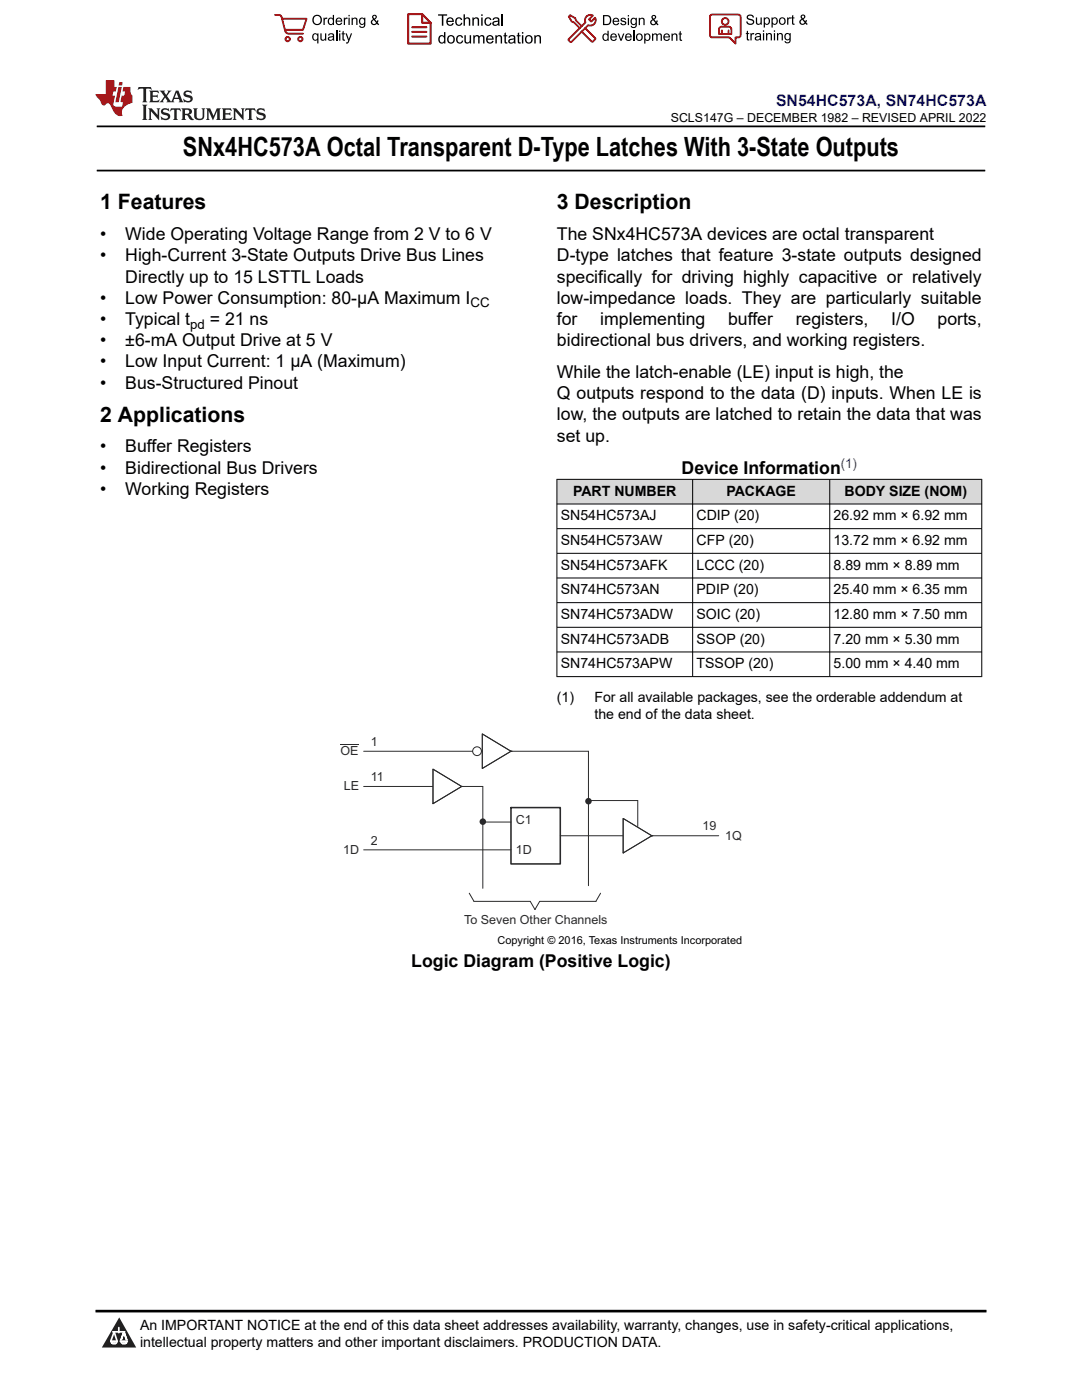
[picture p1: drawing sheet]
<svg xmlns="http://www.w3.org/2000/svg" width="216mm" height="279mm" viewBox="0 0 216 279" stroke-linecap="round" stroke-linejoin="round" font-family="sans-serif">
<path d="M19.3 25.2h177.3M19.3 34h177.3" fill="none" stroke="#000" stroke-width=".35"/>
<g fill="#d8d8d8">
<path d="M111.1 95.7h84.8v4.9h-84.8z" fill-rule="evenodd"/>
<path d="M111.2 95.7h26.9v4.8h-26.9z" fill-rule="evenodd"/>
<path d="M138.3 95.7h27.2v4.8h-27.2z" fill-rule="evenodd"/>
<path d="M165.6 95.7h30.2v4.8h-30.2z" fill-rule="evenodd"/>
</g>
<g fill="none" stroke="#000" stroke-width=".2">
<path d="M111.1 95.7h84.9M111.1 95.6v39.5M138.2 95.6v39.5M165.6 95.6v39.5M195.9 95.6v39.5M111.1 100.6h84.9M111.1 105.5h84.9M111.1 110.4h84.9M111.1 115.3h84.9M111.1 120.3h84.9M111.1 125.2h84.9M111.1 130.1h84.9"/>
<path d="M111.1 135h84.9"/>
</g>
<path d="M72.6 149.9h44.8v26.9M96.3 157v20.3M72.6 169.6h29.4M93.6 178.3l1 1.6M96.3 164.1h5.7M119.8 178.3l-.9 1.6h-11.2l-1 1.6-.9-1.6" fill="none" stroke="#2b292a" stroke-width=".2"/>
<path d="M102 161.2h9.8v11.2h-9.8z" fill="none" stroke="#2b292a" stroke-width=".31"/>
<g fill="#2b292a">
<circle cx="96.3" cy="164" r=".65"/>
<circle cx="117.4" cy="159.9" r=".65"/>
</g>
<path d="M68 148.6h3.6M72.6 157h23.7M95.2 149.9h.1M117.4 159.9h.1M117.4 159.8h9.9v5.1M94.6 179.9h11.2M111.8 166.8h31.6" fill="none" stroke="#2b292a" stroke-width=".2"/>
<circle cx="95.2" cy="149.9" r=".87" fill="#fff"/>
<circle cx="95.2" cy="149.9" r=".87" fill="none" stroke="#2b292a" stroke-width=".2"/>
<path d="M96.2 146.5l5.8 3.4-5.8 3.5z" fill="#fff"/>
<path d="M96.2 146.5l5.8 3.4-5.8 3.5zM102 149.9h.1" fill="none" stroke="#2b292a" stroke-width=".2"/>
<path d="M86.4 153.5l5.7 3.5-5.7 3.4z" fill="#fff"/>
<path d="M86.4 153.5l5.7 3.5-5.7 3.4zM92.1 157h.1" fill="none" stroke="#2b292a" stroke-width=".2"/>
<path d="M124.3 163.3l5.8 3.5-5.8 3.4z" fill="#fff"/>
<path d="M124.3 163.3l5.8 3.5-5.8 3.4zM130.1 166.8h.1" fill="none" stroke="#2b292a" stroke-width=".2"/>
<path d="M0 0h215.9v23.8h-215.9z" fill-rule="evenodd" fill="#fff"/>
<path d="M27.7 17.4l-.2 .6 .5-.3h.6v.1v2.2l-.2 .4h1l-.2-.4v-2.2v-.1h.5l.5 .3-.1-.6zM29.8 18.1l.2 .4v1.5l-.2 .4h1.9l.1-.6a1.08 1.08 0 0 1-1.3 .2v-.7h.6l.4 .2v-.6l-.4 .2h-.6v-.6l.2-.1a1 1 0 0 1 1 .2l-.1-.5zM31.8 18.1l1 1.1-1 1.2h.9l-.2-.2 .4-.7 .5 .7-.2 .2h1.6l-.2-.2 .1-.4h1l.1 .4-.1 .2h.9l-.2-.3-.8-2h-.5l-1 2.2-.8-1.1 .9-1.1h-.8l.2 .2-.5 .7-.3-.7 .1-.2zM35.2 18.5l.4 1h-.8zM36.8 18.2a.65 .65 0 0 0-.2 .7 .65 .65 0 0 0 .6 .5l.7 .2 .1 .2a.79 .79 0 0 1-.7 .4 .79 .79 0 0 1-.7-.5l.1 .7 .2-.1a.93 .93 0 0 0 1.1 .1 .93 .93 0 0 0 .4-1 1.46 1.46 0 0 0-1.2-.6l-.1-.3a1.09 1.09 0 0 1 1.2 .2l-.2-.6-.1 .1-.6-.2zM28.4 20.9l.2 .4v2.3l-.2 .3h1l-.2-.3v-2.3l.2-.4zM29.6 21.6l.2 .4v1.6l-.2 .3h.8l-.3-.3v-1.4l1.7 1.8v-2l.2-.4h-.8l.2 .2 .1 1.1-1.2-1.3zM32.3 21.8a.65 .65 0 0 0-.2 .7 .65 .65 0 0 0 .7 .4l.6 .2 .1 .2a.79 .79 0 0 1-.7 .4 .79 .79 0 0 1-.7-.5l.1 .7 .2-.1a.93 .93 0 0 0 1.1 .1 .93 .93 0 0 0 .4-.9 1.46 1.46 0 0 0-1.2-.6l-.1-.4a1.09 1.09 0 0 1 1.2 .2l-.2-.6-.1 .1-.6-.1zM34.1 21.6l-.1 .7a.63 .63 0 0 1 .7-.4l.1 1.7-.3 .3h1l-.2-.3v-1.7a.66 .66 0 0 1 .8 .4l-.1-.7zM36.2 21.6l.2 .4v1.6l-.2 .3h.9l-.2-.2v-.7h.5l.1 .2a.79 .79 0 0 0 1.2 .6l-1-.9a.61 .61 0 0 0 .6-.6 .61 .61 0 0 0-.5-.6zM36.9 21.9h.2a.47 .47 0 0 1 .5 .1 .47 .47 0 0 1 .1 .5l-.2 .2h-.6zM38.5 21.6l.2 .2a2.27 2.27 0 0 0 .4 2 1.04 1.04 0 0 0 1.7-.7v-1.3l.2-.2h-.8l.2 .4v1.1a.6 .6 0 0 1-.6 .6 .6 .6 0 0 1-.6-.6v-1.1l.3-.4zM41.1 21.6l.2 .4v1.6l-.2 .3h.7l-.2-.3v-1.5l.9 1.9 .8-1.9v1.5l-.2 .3h1l-.3-.3v-1.6l.3-.4h-.8l-.7 1.5-.7-1.5zM44.3 21.6l.2 .4v1.6l-.2 .3h1.9l.1-.5a1.09 1.09 0 0 1-1.3 .1v-.6h.6l.4 .1v-.6l-.4 .2h-.6v-.6l.2-.1a1.01 1.01 0 0 1 1 .3l-.1-.6zM46.4 21.6l.3 .4v1.6l-.3 .3h.8l-.2-.3v-1.4l1.6 1.8v-2l.2-.4h-.7l.2 .2v1.1l-1.2-1.3zM49 21.6l-.1 .7a.63 .63 0 0 1 .8-.4v1.7l-.3 .3h1l-.2-.3v-1.7a.66 .66 0 0 1 .8 .4l-.1-.7zM51.4 21.8a.65 .65 0 0 0-.2 .7 .65 .65 0 0 0 .6 .4l.6 .2 .2 .2a.79 .79 0 0 1-.8 .4 .79 .79 0 0 1-.6-.5l.1 .7 .2-.1a.93 .93 0 0 0 1 .1 .93 .93 0 0 0 .5-.9 1.46 1.46 0 0 0-1.3-.6l-.1-.4a1.09 1.09 0 0 1 1.3 .2l-.2-.6-.2 .1-.5-.1z" fill="#231f20"/>
<path d="M21.1 16v2.8h-2.1l.1 .3 .9 1a.95 .95 0 0 0 .9 .9 .59 .59 0 0 1 .6-.4 .59 .59 0 0 1 .5 .4l.4 .8a1.59 1.59 0 0 0 2.1 1.3 1.61 1.61 0 0 1 1-2.2l1-.4-.1-1.5a1.59 1.59 0 0 1-.4-1.6h-1.4l-.2 .9h.5l-.1 .8h-.5l-.2 1v.2l.4 .1-.2 .9h-.6a.73 .73 0 0 1-1.1-.7l.3-1.5h-.5l.2-.8h.5l.2-.9h-.5v-1.4zM23.6 17.4l-.6 3h.7l.6-3zM23.8 16.4l-.1 .7h.7l.1-.7z" fill="#ed1c24"/>
<g fill="#000">
<path d="M62.3 4a1 1 0 0 1 2 0 1 1 0 0 1-2 0zM62.8 3.4a.78 .78 0 0 0-.1 1.1 .78 .78 0 0 0 1.1 .1 .78 .78 0 0 0 .1-1.1 .78 .78 0 0 0-1.1-.1z" fill-rule="evenodd"/>
<path d="M62.5 6.8l.4-.2 .4 .3v-.2h.2v2h-.2v-.7a.68 .68 0 0 1-.9-.1 .68 .68 0 0 1 0-.9zM62.6 7a.51 .51 0 0 0-.1 .6 .51 .51 0 0 0 .7 .2 .51 .51 0 0 0 .1-.7 .51 .51 0 0 0-.7-.1z" fill-rule="evenodd"/>
<path d="M64.5 3.5h.3v.3l.1-.3h.3l.1 .1-.1 .2a.32 .32 0 0 0-.3 0 .32 .32 0 0 0-.1 .4v.8h-.3z" fill-rule="evenodd"/>
<path d="M63.9 6.7h.3v.8a.36 .36 0 0 0 .3 .4 .36 .36 0 0 0 .4-.5v-.7h.2v1.4h-.2v-.2a.51 .51 0 0 1-.6 .2 .51 .51 0 0 1-.4-.5z" fill-rule="evenodd"/>
<path d="M65.6 3.7l.4-.2 .4 .2v-.7h.3v2h-.3v-.2a.7 .7 0 0 1-1-.1 .7 .7 0 0 1 .2-1zM65.8 3.8a.51 .51 0 0 0-.1 .7 .51 .51 0 0 0 .6 .2 .51 .51 0 0 0 .1-.7 .51 .51 0 0 0-.6-.2z" fill-rule="evenodd"/>
<path d="M65.6 6.8a.66 .66 0 0 1 .8-.1 .66 .66 0 0 1 .3 .8v.6h-.2l-.1-.2a.52 .52 0 0 1-.7 .2 .52 .52 0 0 1-.2-.6l.3-.2a.42 .42 0 0 0 .6-.3l-.3-.2-.3 .1-.1 .2h-.3zM65.7 7.6a.35 .35 0 0 0 .3 .4 .35 .35 0 0 0 .4-.4v-.2z" fill-rule="evenodd"/>
<path d="M67.7 6.1h.2v.3h-.2zM67.7 6.7h.2v1.4h-.2z" fill-rule="evenodd"/>
<path d="M67.1 3.7a.68 .68 0 0 1 .9-.1 .68 .68 0 0 1 .3 .7h-1.1a.42 .42 0 0 0 .3 .5 .42 .42 0 0 0 .5-.3h.3a.73 .73 0 0 1-1.1 .4 .73 .73 0 0 1-.1-1.2zM67.4 3.8l-.2 .3h.8l-.2-.4z" fill-rule="evenodd"/>
<path d="M68.6 3.5h.2v.3l.2-.3h.3l.1 .1-.1 .2a.32 .32 0 0 0-.4 0 .32 .32 0 0 0-.1 .4v.8h-.2z" fill-rule="evenodd"/>
<path d="M68.3 6.3l.3-.1v.5h.2v.1h-.2v.9l.3 .4a.36 .36 0 0 1-.4 0 .36 .36 0 0 1-.2-.4v-.9h-.1v-.1h.1z" fill-rule="evenodd"/>
<path d="M68.9 6.7h.3l.4 1.1 .4-1.1h.3l-.6 1.4a.51 .51 0 0 1-.6 .6l-.1-.3h.3l.2-.3z" fill-rule="evenodd"/>
<path d="M69.5 3h.3v.3h-.3zM69.5 3.5h.3v1.5h-.3z" fill-rule="evenodd"/>
<path d="M70.2 3.5h.2v.2a.52 .52 0 0 1 .6-.2 .52 .52 0 0 1 .3 .6v.9h-.2v-.9a.34 .34 0 0 0-.3-.4 .34 .34 0 0 0-.4 .3v1h-.2z" fill-rule="evenodd"/>
<path d="M71.8 3.7l.4-.2 .5 .2v-.2h.2v1.3a.64 .64 0 0 1-.5 .8 .64 .64 0 0 1-.7-.5h.2a.41 .41 0 0 0 .5 .2 .41 .41 0 0 0 .2-.5 .69 .69 0 0 1-.9-.1 .69 .69 0 0 1 .1-1zM72 3.8a.5 .5 0 0 0-.1 .7 .5 .5 0 0 0 .7 .1 .5 .5 0 0 0 .1-.6 .5 .5 0 0 0-.7-.2z" fill-rule="evenodd"/>
<path d="M74.4 3.1a.47 .47 0 0 1 .7 .1 .47 .47 0 0 1-.3 .7l.4 .4 .1-.3 .2 .1-.1 .4 .3 .3-.2 .2-.3-.3a.63 .63 0 0 1-1 .1 .63 .63 0 0 1 .3-1l-.3-.4zM74.5 3.4a.27 .27 0 0 0 .5 0 .27 .27 0 0 0-.5 0zM74.4 4.1a.4 .4 0 0 0 0 .6 .4 .4 0 0 0 .6-.1l-.4-.6z" fill-rule="evenodd"/>
<path d="M87.4 2.9h1.8v.2h-.7v2h-.3v-2h-.8z" fill-rule="evenodd"/>
<path d="M87.6 7.2l.5-.2 .5 .2v-.8h.3v2.3h-.3v-.2a.76 .76 0 0 1-1-.1 .76 .76 0 0 1-.1-1zM87.9 7.4a.58 .58 0 0 0-.2 .7 .58 .58 0 0 0 .8 .2 .58 .58 0 0 0 .1-.7 .58 .58 0 0 0-.7-.2z" fill-rule="evenodd"/>
<path d="M89.5 7.2a.81 .81 0 0 1 1.1 .1 .81 .81 0 0 1-.2 1.2 .81 .81 0 0 1-1.1-.2l-.1-.7zM89.6 7.4a.57 .57 0 0 0 0 .8 .57 .57 0 0 0 .8 0 .57 .57 0 0 0 0-.7 .57 .57 0 0 0-.8-.1z" fill-rule="evenodd"/>
<path d="M89.3 3.7a.77 .77 0 0 1 .9-.2 .77 .77 0 0 1 .4 .9h-1.3a.48 .48 0 0 0 .4 .5 .48 .48 0 0 0 .6-.3h.3a.83 .83 0 0 1-1.3 .4 .83 .83 0 0 1 0-1.3zM89.5 3.8l-.2 .4h1l-.3-.5z" fill-rule="evenodd"/>
<path d="M91 3.7a.7 .7 0 0 1 1.2 .3h-.2a.45 .45 0 0 0-.6-.3 .45 .45 0 0 0-.3 .6 .45 .45 0 0 0 .3 .6 .45 .45 0 0 0 .6-.4l.3 .1a.76 .76 0 0 1-1.1 .5 .76 .76 0 0 1-.3-1.1z" fill-rule="evenodd"/>
<path d="M91.2 7.2a.7 .7 0 0 1 1.2 .3l-.3 .1a.45 .45 0 0 0-.5-.4 .45 .45 0 0 0-.3 .7 .45 .45 0 0 0 .3 .6 .45 .45 0 0 0 .6-.4h.2a.76 .76 0 0 1-1 .5 .76 .76 0 0 1-.4-1.1z" fill-rule="evenodd"/>
<path d="M92.5 2.9h.3v.8a.59 .59 0 0 1 .7-.2 .59 .59 0 0 1 .3 .6v1h-.2v-1a.4 .4 0 0 0-.5-.4 .4 .4 0 0 0-.3 .5v.9h-.3z" fill-rule="evenodd"/>
<path d="M92.7 7h.2v.9a.41 .41 0 0 0 .5 .6 .41 .41 0 0 0 .3-.6v-.9h.3v1.7h-.3v-.3a.58 .58 0 0 1-.7 .3 .58 .58 0 0 1-.3-.7z" fill-rule="evenodd"/>
<path d="M94.3 3.5h.2v.2a.59 .59 0 0 1 .7-.2 .59 .59 0 0 1 .4 .6v1h-.3v-1a.41 .41 0 0 0-.4-.4 .41 .41 0 0 0-.4 .5v.9h-.2z" fill-rule="evenodd"/>
<path d="M94.4 7h.3v.3a.56 .56 0 0 1 1 0 .54 .54 0 0 1 .6-.3 .54 .54 0 0 1 .4 .5v1.2h-.3v-1.1a.34 .34 0 0 0-.3-.4 .34 .34 0 0 0-.4 .3v1.2h-.3v-1.1a.38 .38 0 0 0-.5-.3 .38 .38 0 0 0-.2 .5v.9h-.3z" fill-rule="evenodd"/>
<path d="M96 2.9h.3v.3h-.3zM96 3.5h.3v1.6h-.3z" fill-rule="evenodd"/>
<path d="M96.8 3.7a.7 .7 0 0 1 1.3 .3h-.3a.45 .45 0 0 0-.6-.3 .45 .45 0 0 0-.3 .6 .45 .45 0 0 0 .3 .6 .45 .45 0 0 0 .6-.4l.3 .1a.76 .76 0 0 1-1.1 .5 .76 .76 0 0 1-.3-1.1z" fill-rule="evenodd"/>
<path d="M97.2 7.2a.77 .77 0 0 1 .9-.1 .77 .77 0 0 1 .4 .8h-1.2a.48 .48 0 0 0 .3 .6 .48 .48 0 0 0 .6-.4l.3 .1a.83 .83 0 0 1-1.3 .3 .83 .83 0 0 1 0-1.3zM97.4 7.4l-.1 .3h.9l-.2-.4z" fill-rule="evenodd"/>
<path d="M98.8 7h.3v.3a.59 .59 0 0 1 .7-.3 .59 .59 0 0 1 .4 .7v1h-.3v-1a.41 .41 0 0 0-.5-.5 .41 .41 0 0 0-.3 .6v.9h-.3z" fill-rule="evenodd"/>
<path d="M98.4 3.7a.74 .74 0 0 1 1-.2 .74 .74 0 0 1 .3 .9v.7h-.3v-.2a.59 .59 0 0 1-.8 .3 .59 .59 0 0 1-.3-.8l1.1-.3a.42 .42 0 0 0-.4-.4 .42 .42 0 0 0-.5 .3h-.2zM98.6 4.5a.36 .36 0 0 0 .2 .5 .36 .36 0 0 0 .5-.2l.1-.5z" fill-rule="evenodd"/>
<path d="M100.7 6.6l.2-.1v.5h.3v.2h-.3v1l.1 .2h.2l.1 .3a.41 .41 0 0 1-.5-.1 .41 .41 0 0 1-.1-.4v-1h-.2v-.2h.2z" fill-rule="evenodd"/>
<path d="M101.6 7.2a.74 .74 0 0 1 .9-.2 .74 .74 0 0 1 .3 1l.1 .7h-.3v-.2a.59 .59 0 0 1-.8 .2 .59 .59 0 0 1-.3-.8l1-.3a.42 .42 0 0 0-.3-.4 .42 .42 0 0 0-.5 .3h-.3zM101.8 8.1a.36 .36 0 0 0 .1 .5 .36 .36 0 0 0 .5-.3l.2-.4z" fill-rule="evenodd"/>
<path d="M103.3 6.6l.3-.1v.5h.3v.2h-.3v1l.1 .2h.2v.3a.41 .41 0 0 1-.5-.1 .41 .41 0 0 1-.1-.4v-1h-.2v-.2h.2z" fill-rule="evenodd"/>
<path d="M104.1 6.4h.3v.3h-.3zM104.1 7h.3v1.7h-.3z" fill-rule="evenodd"/>
<path d="M105 7.2a.81 .81 0 0 1 1.1 .1 .81 .81 0 0 1-.1 1.2 .81 .81 0 0 1-1.2-.2v-.7zM105.2 7.4a.57 .57 0 0 0-.1 .8 .57 .57 0 0 0 .8 0 .57 .57 0 0 0 0-.7 .57 .57 0 0 0-.7-.1z" fill-rule="evenodd"/>
<path d="M106.6 7h.3v.3a.59 .59 0 0 1 .7-.3 .59 .59 0 0 1 .4 .7v1h-.3v-1a.41 .41 0 0 0-.5-.5 .41 .41 0 0 0-.3 .6v.9h-.3z" fill-rule="evenodd"/>
<path d="M120.3 3h.7a1 1 0 0 1 1 1 1 1 0 0 1-1 1h-.7zM120.6 3.2v1.6h.4a.77 .77 0 0 0 .7-.8 .77 .77 0 0 0-.7-.8z" fill-rule="evenodd"/>
<path d="M120.4 6.9l.4-.2 .4 .2v-.8h.3v2h-.3v-.1a.7 .7 0 0 1-.9-.2 .7 .7 0 0 1 .1-.9zM120.6 7a.51 .51 0 0 0-.1 .7 .51 .51 0 0 0 .6 .1 .51 .51 0 0 0 .1-.6 .51 .51 0 0 0-.6-.2z" fill-rule="evenodd"/>
<path d="M122 6.9a.68 .68 0 0 1 .8-.2 .68 .68 0 0 1 .3 .8h-1.1a.42 .42 0 0 0 .3 .5 .42 .42 0 0 0 .5-.3h.3a.73 .73 0 0 1-1.1 .3 .73 .73 0 0 1 0-1.1zM122.2 7l-.2 .3h.8l-.2-.4z" fill-rule="evenodd"/>
<path d="M122.4 3.7a.68 .68 0 0 1 .8-.1 .68 .68 0 0 1 .4 .8h-1.1a.42 .42 0 0 0 .3 .4 .42 .42 0 0 0 .5-.3l.3 .1a.73 .73 0 0 1-1.2 .3 .73 .73 0 0 1 0-1.2zM122.6 3.8l-.1 .3h.8l-.2-.3z" fill-rule="evenodd"/>
<path d="M123.9 3.7l.1-.1a.62 .62 0 0 1 .9 .3l-.2 .1a.29 .29 0 0 0-.3-.3 .29 .29 0 0 0-.3 .3l.1 .1a.58 .58 0 0 1 .6 .1 .58 .58 0 0 1 .1 .6 .67 .67 0 0 1-1.1-.2l.2-.1a.33 .33 0 0 0 .4 .4 .33 .33 0 0 0 .3-.4 .71 .71 0 0 1-.9-.6z" fill-rule="evenodd"/>
<path d="M123.3 6.7h.2l.4 1.2 .4-1.2h.3l-.6 1.4h-.2z" fill-rule="evenodd"/>
<path d="M125.3 3h.2v.3h-.2zM125.3 3.6h.2v1.4h-.2z" fill-rule="evenodd"/>
<path d="M124.9 6.9a.68 .68 0 0 1 .8-.2 .68 .68 0 0 1 .4 .8h-1.1a.42 .42 0 0 0 .3 .5 .42 .42 0 0 0 .5-.3h.3a.73 .73 0 0 1-1.2 .3 .73 .73 0 0 1 0-1.1zM125.1 7l-.1 .3h.8l-.2-.4z" fill-rule="evenodd"/>
<path d="M126 3.7l.4-.2 .4 .2v-.1h.3v1.2a.64 .64 0 0 1-.5 .8 .64 .64 0 0 1-.8-.5l.3 .1a.41 .41 0 0 0 .5 .2 .41 .41 0 0 0 .2-.6 .69 .69 0 0 1-.9-.1 .69 .69 0 0 1 .1-1zM126.2 3.9a.5 .5 0 0 0-.1 .6 .5 .5 0 0 0 .6 .2 .5 .5 0 0 0 .2-.7 .5 .5 0 0 0-.7-.1z" fill-rule="evenodd"/>
<path d="M126.9 7.4a.73 .73 0 0 1 1.4 0 .73 .73 0 0 1-1.4 0zM127.3 7a.5 .5 0 0 0-.1 .7 .5 .5 0 0 0 .7 0 .5 .5 0 0 0 0-.6 .5 .5 0 0 0-.6-.1z" fill-rule="evenodd"/>
<path d="M127.5 3.6h.2v.2a.52 .52 0 0 1 .6-.3 .52 .52 0 0 1 .3 .6v.9h-.2v-.9a.34 .34 0 0 0-.3-.4 .34 .34 0 0 0-.4 .3v1h-.2z" fill-rule="evenodd"/>
<path d="M128.5 6.7h.3v.2a.67 .67 0 0 1 .9 0 .67 .67 0 0 1 0 .9 .55 .55 0 0 1-.9 .2v.7h-.3zM128.9 7a.5 .5 0 0 0-.1 .7 .5 .5 0 0 0 .6 .1 .5 .5 0 0 0 .2-.6 .5 .5 0 0 0-.7-.2z" fill-rule="evenodd"/>
<path d="M130.1 6.7h.2v.2a.49 .49 0 0 1 .9 0l.4-.2a.42 .42 0 0 1 .5 .4v1h-.3v-.9a.3 .3 0 0 0-.2-.3 .3 .3 0 0 0-.4 .2v1h-.2v-.9a.33 .33 0 0 0-.5-.3 .33 .33 0 0 0-.2 .5v.7h-.2z" fill-rule="evenodd"/>
<path d="M130.1 3.1a.47 .47 0 0 1 .8 .1 .47 .47 0 0 1-.3 .7l.3 .4 .1-.2h.3l-.2 .5 .3 .3-.2 .2-.3-.3a.63 .63 0 0 1-1 .1 .63 .63 0 0 1 .3-1l-.2-.5zM130.2 3.5a.27 .27 0 0 0 .5 0 .27 .27 0 0 0-.5 0zM130.2 4.1a.4 .4 0 0 0 0 .7 .4 .4 0 0 0 .6-.2l-.5-.6z" fill-rule="evenodd"/>
<path d="M132.5 6.9a.68 .68 0 0 1 .9-.2 .68 .68 0 0 1 .3 .8h-1.1a.42 .42 0 0 0 .3 .5 .42 .42 0 0 0 .5-.3h.3a.73 .73 0 0 1-1.1 .3 .73 .73 0 0 1-.1-1.1zM132.7 7l-.1 .3h.8l-.2-.4z" fill-rule="evenodd"/>
<path d="M134 6.7h.2v.2a.52 .52 0 0 1 .6-.2 .52 .52 0 0 1 .4 .6v.8h-.3v-.8a.34 .34 0 0 0-.2-.4 .34 .34 0 0 0-.4 .2l-.1 1h-.2z" fill-rule="evenodd"/>
<path d="M135.6 6.3l.2-.1v.5h.3v.2h-.3v.8l.3 .4a.36 .36 0 0 1-.4 0 .36 .36 0 0 1-.1-.4v-.8h-.2v-.2h.2z" fill-rule="evenodd"/>
<path d="M149.2 3a.8 .8 0 0 1 1.2 .5h-.2a.44 .44 0 0 0-.5-.4 .44 .44 0 0 0-.4 .5l.2 .1a.9 .9 0 0 1 1 .8 .84 .84 0 0 1-.9 .5 .84 .84 0 0 1-.7-.7h.3a.52 .52 0 0 0 .5 .5 .52 .52 0 0 0 .5-.6l-.2-.1a.85 .85 0 0 1-1-.8z" fill-rule="evenodd"/>
<path d="M149 6.3l.3-.2v.5h.2v.2h-.2v.9l.2 .4a.36 .36 0 0 1-.4-.1 .36 .36 0 0 1-.1-.4v-.8h-.2v-.2h.2z" fill-rule="evenodd"/>
<path d="M149.7 6.6h.3v.2l.1-.2h.3l.1 .1-.1 .2a.32 .32 0 0 0-.3 0 .32 .32 0 0 0-.1 .4v.8h-.3z" fill-rule="evenodd"/>
<path d="M150.7 6.8a.66 .66 0 0 1 .9-.2 .66 .66 0 0 1 .3 .9v.6h-.2l-.1-.2a.52 .52 0 0 1-.7 .2 .52 .52 0 0 1-.2-.7l.2-.1a.42 .42 0 0 0 .7-.3l-.3-.2h-.3l-.1 .3-.3-.1zM150.9 7.5a.35 .35 0 0 0 .3 .5 .35 .35 0 0 0 .4-.4v-.3z" fill-rule="evenodd"/>
<path d="M150.8 3.5h.3v.8a.36 .36 0 0 0 .3 .5 .36 .36 0 0 0 .4-.5v-.8h.2v1.4h-.2v-.2a.51 .51 0 0 1-.6 .3 .51 .51 0 0 1-.4-.6z" fill-rule="evenodd"/>
<path d="M152.2 6.1h.3v.2h-.3zM152.2 6.6h.3v1.5h-.3z" fill-rule="evenodd"/>
<path d="M152.4 3.5h.2v.2a.67 .67 0 0 1 .9 0 .67 .67 0 0 1 .1 .9 .55 .55 0 0 1-1 .2v.7h-.2zM152.7 3.8a.5 .5 0 0 0-.1 .7 .5 .5 0 0 0 .7 .1 .5 .5 0 0 0 .1-.6 .5 .5 0 0 0-.7-.2z" fill-rule="evenodd"/>
<path d="M152.9 6.6h.2v.2a.52 .52 0 0 1 .6-.2 .52 .52 0 0 1 .3 .6v.9h-.2v-.9a.34 .34 0 0 0-.3-.4 .34 .34 0 0 0-.4 .2v1.1h-.2z" fill-rule="evenodd"/>
<path d="M153.9 3.5h.3v.2a.67 .67 0 0 1 .9 0 .67 .67 0 0 1 0 .9 .55 .55 0 0 1-.9 .2v.7h-.3zM154.3 3.8a.5 .5 0 0 0-.1 .7 .5 .5 0 0 0 .6 .1 .5 .5 0 0 0 .2-.6 .5 .5 0 0 0-.7-.2z" fill-rule="evenodd"/>
<path d="M154.4 6.1h.3v.2h-.3zM154.4 6.6h.3v1.5h-.3z" fill-rule="evenodd"/>
<path d="M155 6.6h.3v.2a.52 .52 0 0 1 .6-.2 .52 .52 0 0 1 .3 .6v.9h-.2v-.9a.34 .34 0 0 0-.3-.4 .34 .34 0 0 0-.4 .2v1.1h-.3z" fill-rule="evenodd"/>
<path d="M155.4 4.2a.75 .75 0 0 1 1.5 0 .75 .75 0 0 1-1.5 0zM155.8 3.8a.5 .5 0 0 0-.1 .7 .5 .5 0 0 0 .8 0 .5 .5 0 0 0 0-.7 .5 .5 0 0 0-.7 0z" fill-rule="evenodd"/>
<path d="M156.7 6.8l.4-.2 .5 .2v-.2h.2v1.3a.64 .64 0 0 1-.5 .7 .64 .64 0 0 1-.8-.4h.3a.41 .41 0 0 0 .5 .2 .41 .41 0 0 0 .2-.5 .69 .69 0 0 1-.9-.1 .69 .69 0 0 1 .1-1zM156.9 6.9a.5 .5 0 0 0-.1 .7 .5 .5 0 0 0 .6 .1 .5 .5 0 0 0 .2-.7 .5 .5 0 0 0-.7-.1z" fill-rule="evenodd"/>
<path d="M157.1 3.5h.2v.2l.1-.2h.3h.2l-.1 .3a.32 .32 0 0 0-.4 0 .32 .32 0 0 0-.1 .4v.7h-.2z" fill-rule="evenodd"/>
<path d="M158 3.1l.3-.1v.5h.2v.2h-.2v.8l.3 .4a.36 .36 0 0 1-.4 0 .36 .36 0 0 1-.2-.4v-.8h-.1v-.2h.1z" fill-rule="evenodd"/>
<path d="M159.9 3a.47 .47 0 0 1 .7 .1 .47 .47 0 0 1-.3 .7l.4 .5 .1-.3h.2l-.1 .5 .3 .3-.2 .2-.3-.3a.63 .63 0 0 1-1 .1 .63 .63 0 0 1 .3-1l-.3-.5zM160 3.4a.27 .27 0 0 0 .5 0 .27 .27 0 0 0-.5 0zM159.9 4.1a.4 .4 0 0 0 0 .6 .4 .4 0 0 0 .6-.2l-.4-.6z" fill-rule="evenodd"/>
</g>
<path d="M67.2 6.1v2M126.5 6.1v2" fill="none" stroke="#000" stroke-width=".25"/>
<g fill="none" stroke="#de0000" stroke-width=".37">
<path d="M54.9 3h.9a1.19 1.19 0 0 1 .6 1.2l.6 2.1a.85 .85 0 0 0 1 .4h2.5M56.3 3.7h4.9l-.7 2.2h-3.6M116.1 5.2l-1.2-1.1-.1-.5-1-.6-.3 .3 .6 1 .5 .2 1.1 1.1M116.8 5.6l1.9 2v.3l-.4 .4h-.3l-1.9-2zM116.8 5.6l.6-.6a1.07 1.07 0 0 0 1.2-.2 1.07 1.07 0 0 0 .1-1.3l-.7 .8-.5-.4 .8-.8a1.07 1.07 0 0 0-1.2 .2 1.07 1.07 0 0 0-.3 1.2l-3.3 3.3v.3l.3 .3h.2l2.1-2.1M141.7 3.1l.4-.2h5.3l.3 .2 .1 3.9-.2 .4-.8 .1v1.2l-1.3-1.2h-3.4l-.4-.2zM143.5 5.6l.5-.3 1.7 .1 .2 .5v.9h-2.4zM144 6.1v.7M145.4 6.1v.7"/>
<circle cx="57.4" cy="7.8" r=".44"/>
<circle cx="59.9" cy="7.8" r=".44"/>
<circle cx="144.7" cy="4.3" r=".67"/>
</g>
<path d="M100.2 2.9v2.2" fill="none" stroke="#000" stroke-width=".28"/>
<path d="M81.4 2.8h2.8v1.7h1.7v4.2h-4.5zM82.3 6.4h2.8M82.3 5.4h2.8M82.3 7.3h2.8M84.2 2.8l1.7 1.7" fill="none" stroke="#de0000" stroke-width=".42"/>
<path d="M0 261.4h215.9v18h-215.9z" fill-rule="evenodd" fill="#fff"/>
<path d="M23.8 262.9l3.4 6h-6.9z" fill="#231f20"/>
<path d="M22.1 267.7h1.3l-.4 .5h-.3a.55 .55 0 0 1-.6-.5z" fill-rule="evenodd" fill="#fff"/>
<path d="M22.1 267.7h1.3l-.4 .5h-.3a.55 .55 0 0 1-.6-.5z" fill="none" stroke="#231f20" stroke-width=".34"/>
<path d="M22.1 267.7h1.3l-.4 .5h-.5zM22.6 265.8h.1M22.6 265.8h2.3zM23.7 265.9h.1M23.7 264.9v1zM24 267.7h.1" fill="none" stroke="#fff" stroke-width=".34"/>
<path d="M24.7 265.8l-.7 1.9z" fill="#fff"/>
<path d="M24.7 265.8l-.7 1.9z" fill="none" stroke="#fff" stroke-width=".34"/>
<path d="M24.7 265.8l.7 1.9z" fill="#fff"/>
<path d="M24.7 265.8l.7 1.9zM25.3 267.7h.1" fill="none" stroke="#fff" stroke-width=".34"/>
<path d="M22.8 265.8l-.7 1.9z" fill="#fff"/>
<path d="M22.8 265.8l-.7 1.9z" fill="none" stroke="#fff" stroke-width=".34"/>
<path d="M22.8 265.8l.6 1.9z" fill="#fff"/>
<path d="M22.8 265.8l.6 1.9z" fill="none" stroke="#fff" stroke-width=".34"/>
<path d="M24.1 267.7h1.3a.65 .65 0 0 1-.6 .5 .65 .65 0 0 1-.7-.5z" fill-rule="evenodd" fill="#fff"/>
<path d="M24.1 267.7h1.3a.65 .65 0 0 1-.6 .5 .65 .65 0 0 1-.7-.5z" fill="none" stroke="#231f20" stroke-width=".34"/>
<path d="M24 267.7h.1M24.1 267.7h1.3l-.4 .5h-.5z" fill="none" stroke="#fff" stroke-width=".34"/>
<path d="M19 261.7h177.8" fill="none" stroke="#000" stroke-width=".53"/>
<text font-size="5.3" x="36.5" y="31.2">SNx4HC573A Octal Transparent D-Type Latches With 3-State Outputs</text>
<g font-size="4.2">
<text x="20" y="41.8">1 Features</text>
<text x="111.1" y="41.8">3 Description</text>
<text x="20" y="84.1">2 Applications</text>
</g>
<g font-size="3.5">
<text x="20" y="47.9">•</text>
<text x="25" y="47.9">Wide Operating Voltage Range from 2 V to 6 V</text>
<text x="111.1" y="47.9">The SNx4HC573A devices are octal transparent</text>
<text x="20" y="52.2">•</text>
<text x="25" y="52.2">High-Current 3-State Outputs Drive Bus Lines</text>
<text x="111.1" y="52.2">D-type latches that feature 3-state outputs designed</text>
<text x="25" y="56.4">Directly up to 15 LSTTL Loads</text>
<text x="111.1" y="56.4">specifically for driving highly capacitive or relatively</text>
<text x="20" y="64.9">•</text>
<text x="20" y="60.6">•</text>
<text x="25" y="64.9">Typical t</text>
<text x="25" y="60.6">Low Power Consumption: 80-µA Maximum I</text>
<text x="41.9" y="64.9">= 21 ns</text>
<text x="111.1" y="64.9">for</text>
<text x="111.1" y="60.6">low-impedance loads. They are particularly suitable</text>
<text x="119.8" y="64.9">implementing</text>
<text x="145.3" y="64.9">buffer</text>
<text x="158.8" y="64.9">registers,</text>
<text x="177.8" y="64.9">I/O</text>
<text x="187.1" y="64.9">ports,</text>
<text x="20" y="69.1">•</text>
<text x="25" y="69.1">±6-mA Output Drive at 5 V</text>
<text x="111.1" y="69.1">bidirectional bus drivers, and working registers.</text>
<text x="20" y="73.3">•</text>
<text x="20" y="77.6">•</text>
<text x="25" y="73.3">Low Input Current: 1 µA (Maximum)</text>
<text x="25" y="77.6">Bus-Structured Pinout</text>
<text x="111.1" y="75.5">While the latch-enable (LE) input is high, the</text>
<text x="111.1" y="83.9">low, the outputs are latched to retain the data that was</text>
<text x="111.1" y="79.7">Q outputs respond to the data (D) inputs. When LE is</text>
<text x="111.1" y="88.2">set up.</text>
<text x="20" y="90.3">•</text>
<text x="20" y="94.5">•</text>
<text x="25" y="90.3">Buffer Registers</text>
<text x="25" y="94.5">Bidirectional Bus Drivers</text>
<text x="136" y="94.5">Device Information</text>
<text x="20" y="98.7">•</text>
<text x="25" y="98.7">Working Registers</text>
<text x="82.1" y="193.1">Logic Diagram (Positive Logic)</text>
</g>
<text font-size="3.2" fill="#00f" x="154.8" y="21.1">SN54HC573A, SN74HC573A</text>
<g font-size="2.8">
<text x="114.3" y="98.9">PART NUMBER</text>
<text x="144.9" y="98.9">PACKAGE</text>
<text x="168.5" y="98.9">BODY SIZE (NOM)</text>
<text x="111.9" y="103.9">SN54HC573AJ</text>
<text x="139" y="103.9">CDIP (20)</text>
<text x="166.3" y="103.9">26.92 mm × 6.92 mm</text>
<text x="111.9" y="108.8">SN54HC573AW</text>
<text x="111.9" y="113.7">SN54HC573AFK</text>
<text x="139" y="108.8">CFP (20)</text>
<text x="139" y="113.7">LCCC (20)</text>
<text x="166.3" y="108.8">13.72 mm × 6.92 mm</text>
<text x="166.3" y="113.7">8.89 mm × 8.89 mm</text>
<text x="111.9" y="118.6">SN74HC573AN</text>
<text x="139" y="118.6">PDIP (20)</text>
<text x="166.3" y="118.6">25.40 mm × 6.35 mm</text>
<text x="111.9" y="123.5">SN74HC573ADW</text>
<text x="139" y="123.5">SOIC (20)</text>
<text x="166.3" y="123.5">12.80 mm × 7.50 mm</text>
<text x="111.9" y="128.5">SN74HC573ADB</text>
<text x="139" y="128.5">SSOP (20)</text>
<text x="166.3" y="128.5">7.20 mm × 5.30 mm</text>
<text x="111.9" y="133.4">SN74HC573APW</text>
<text x="139" y="133.4">TSSOP (20)</text>
<text x="166.3" y="133.4">5.00 mm × 4.40 mm</text>
<text x="111.1" y="140.2">(1)</text>
<text x="118.6" y="140.2">For all available packages, see the orderable addendum at</text>
<text x="118.6" y="143.6">the end of the data sheet.</text>
<text x="27.9" y="265.5">An IMPORTANT NOTICE at the end of this data sheet addresses availability, warranty, changes, use in safety-critical applications,</text>
<text x="27.9" y="268.9">intellectual property matters and other important disclaimers. PRODUCTION DATA.</text>
</g>
<g font-size="2.6">
<text x="37.9" y="65.6">pd</text>
<text x="93.9" y="61.3">CC</text>
</g>
<text font-size="2.6" fill="#00f" x="167.8" y="93.3">(1)</text>
<text font-size="2.5" x="133.8" y="24.3">SCLS147G – DECEMBER 1982 – REVISED APRIL 2022</text>
<g font-size="2.5" fill="#2b292a">
<text x="74" y="148.9">1</text>
<text x="68" y="150.7">OE</text>
<text x="74" y="155.9">11</text>
<text x="68.6" y="157.7">LE</text>
<text x="102.9" y="164.5">C1</text>
<text x="140.2" y="165.6">19</text>
<text x="144.7" y="167.7">1Q</text>
<text x="68.5" y="170.4">1D</text>
<text x="74" y="168.5">2</text>
<text x="102.9" y="170.3">1D</text>
<text x="92.6" y="184.4">To Seven Other Channels</text>
</g>
<text font-size="2.2" x="99.3" y="188.4">Copyright © 2016, Texas Instruments Incorporated</text>
</svg>
